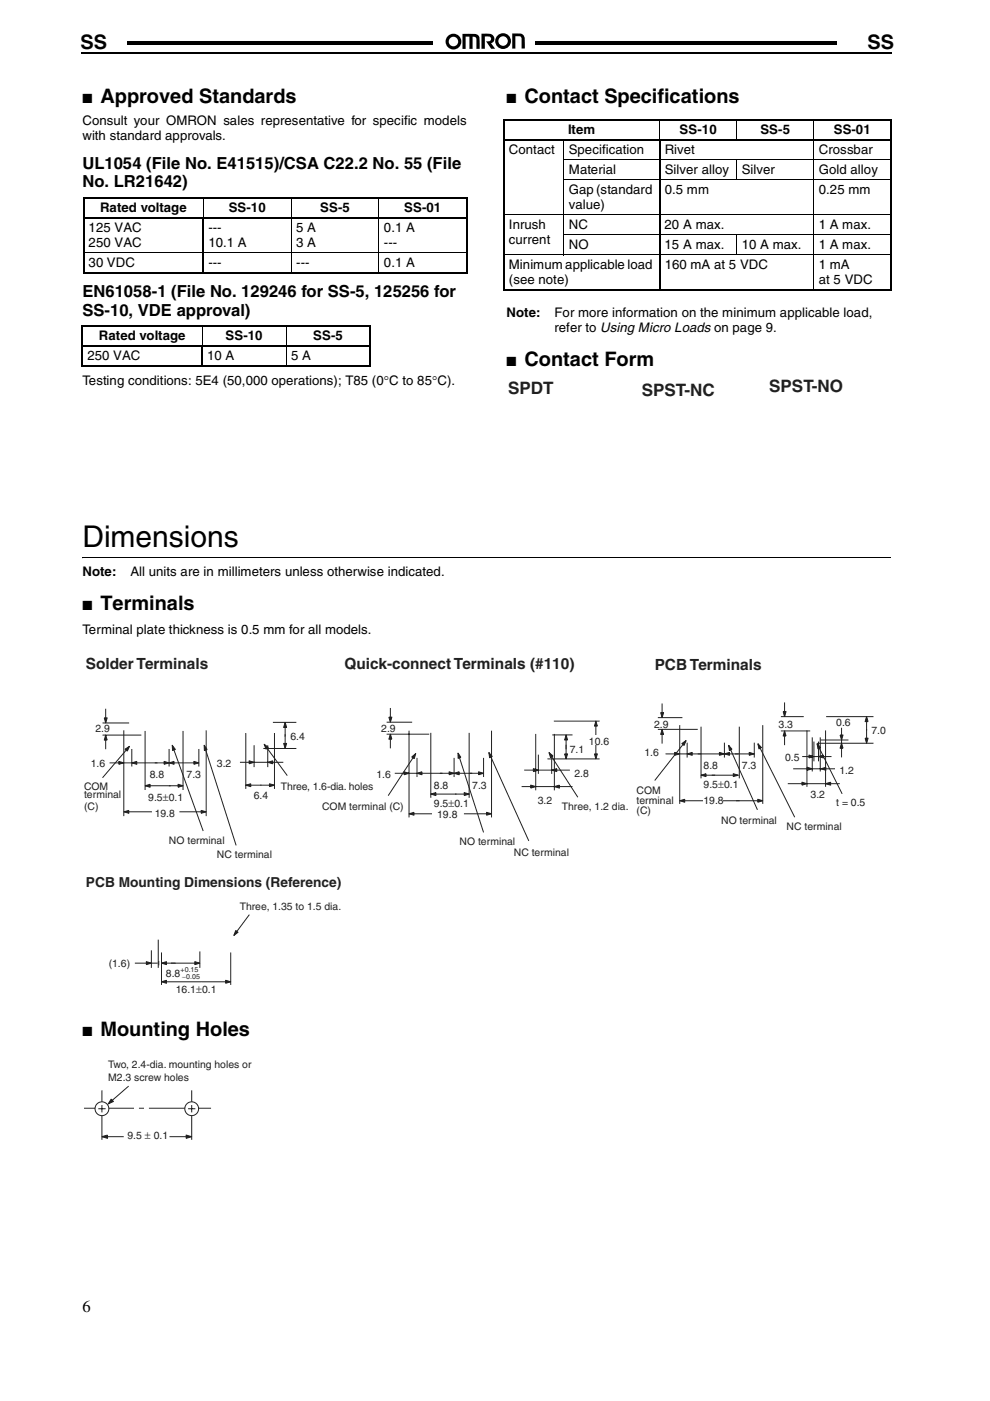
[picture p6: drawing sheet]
<svg xmlns="http://www.w3.org/2000/svg" width="210mm" height="297mm" viewBox="0 0 210 297" stroke-linecap="round" stroke-linejoin="round" font-family="sans-serif">
<path d="M21 8.8h.4v.7h-.4zM21.4 8.8h156.1v.7h-156.1z" fill="#000"/>
<g fill="#fff">
<path d="M92.1 7.9h21.2v3.7h-21.2z"/>
<path d="M92.1 7.7h21.4v.4h-21.4z"/>
<path d="M113.1 7.9h.4v3.9h-.4z"/>
<path d="M91.9 11.5h21.4v.3h-21.4z"/>
<path d="M91.9 7.7h.4v3.9h-.4z"/>
<path d="M183.5 7.6h6.1v4h-6.1z"/>
<path d="M94.4 7h17v3.6h-17z"/>
</g>
<path d="M95 7.6l.7-.4 .4-.1v.7a1.01 1.01 0 0 0-.9 1.4 1.01 1.01 0 0 0 1.6 .3 1.01 1.01 0 0 0-.3-1.6l-.4-.1v-.7a1.67 1.67 0 0 1 1.7 2.2 1.67 1.67 0 0 1-2.5 1 1.67 1.67 0 0 1-.3-2.7zM98.1 7.2h2.1a1.18 1.18 0 0 1 1.5 1.3v1.9h-.7v-.9a1.95 1.95 0 0 0-.2-1.6l-.6-.1v2.6h-.7v-2.6h-.8v2.6h-.6zM102.1 7.1h1a1.24 1.24 0 0 1 1.3 .3 1.24 1.24 0 0 1 .3 1.3l-.6 .5 .9 1.1h-.9l-1-1.5a.65 .65 0 0 0 .8-.1 .65 .65 0 0 0 .1-.8l-1.2-.2v2.6h-.7zM105.5 7.5l.7-.4 .5-.1v.7a1.01 1.01 0 0 0-1 1.4 1.01 1.01 0 0 0 1.7 .3 1.01 1.01 0 0 0-.3-1.6l-.4-.1v-.7a1.67 1.67 0 0 1 1.6 2.1 1.67 1.67 0 0 1-2.5 1.1 1.67 1.67 0 0 1-.3-2.7zM108.6 7.1h1a1.3 1.3 0 0 1 1.7 1.6v1.6h-.7v-2.1a.91 .91 0 0 0-1.3-.5v2.6h-.7z" fill="#000"/>
<path d="M17.1 7.6h9.7v4h-9.7z" fill="#fff"/>
<path d="M17.1 11.1h.2v.4h-.2z" fill="#000"/>
<path d="M17.3 11.3h171.9" fill="none" stroke="#000" stroke-width=".34"/>
<path d="M17.5 118.2h171.3v.5h-171.3z" fill="#fff"/>
<path d="M17.5 118.2v.2z" fill="#000"/>
<g fill="none" stroke="#000" stroke-width=".21">
<path d="M119.5 33.9h69.6M119.5 38.1h69.6M119.5 29.5v24.6M139.9 25.2v4.6M156.2 25.2v4.6M156.2 33.8v4.4M172.6 25.2v36.4M17.5 53.6h81.6M43.1 41.8v4.6M61.7 41.8v16.2M80.3 41.8v16.2M106.7 45.6h82.4"/>
<path d="M106.7 54h82.4M119.5 49.8h69.6M156.2 49.7v4.4M42.9 69v4.6M60.7 69v8.8M17.5 118.3h171.3"/>
</g>
<g fill="none" stroke="#000" stroke-width=".34">
<path d="M106.7 25.4h82.4M106.7 29.7h82.4M106.8 25.6v35.6M139.9 29.5v32.1M188.8 25.6v35.6M17.5 42h81.6M17.5 46.2h81.6M17.5 57.9h81.6M17.7 42.2v15.5M43.1 46.1v11.9M98.9 42.2v15.5M17.3 69.2h61.3"/>
<path d="M17.3 73.4h61.3M17.3 77.6h61.3M17.5 69.3v8.2M42.9 73.2v4.6M78.4 69.3v8.2M106.7 61.4h82.4"/>
</g>
<g fill="#fff">
<path d="M107.4 79h81.8v26.5h-81.8z"/>
<path d="M107.7 79.4h81.2v25.8h-81.2z"/>
<path d="M17.5 138.1h170.7v73.4h-170.7z"/>
<path d="M17.8 138.5h170.1v72.7h-170.1z"/>
</g>
<path d="M22.4 150.3v3" fill="none" stroke="#231f20" stroke-width=".21"/>
<path d="M22.1 152.2h.6l-.3 1.1z" fill="#231f20"/>
<path d="M22.1 152.2h.6l-.3 1.1zM22.4 155.9v3" fill="none" stroke="#231f20" stroke-width=".21"/>
<path d="M22.4 155.9l.3 1h-.6z" fill="#231f20"/>
<path d="M21.7 153.3h5.7M21.7 155.9h8.3M22.4 155.9l.3 1h-.6zM27.9 158.8v3.7M35.8 158.8v3.7M42.2 158.8v3.7M27.9 161.7h5.5" fill="none" stroke="#231f20" stroke-width=".21"/>
<path d="M27.9 161.7l1.1-.3v.6z" fill="#231f20"/>
<path d="M23.2 161.7h4.7M27.9 161.7l1.1-.3v.6z" fill="none" stroke="#231f20" stroke-width=".21"/>
<path d="M25.2 161.4l1.1 .3-1.1 .3z" fill="#231f20"/>
<path d="M26.3 154.8v18.2M25.2 161.4l1.1 .3-1.1 .3zM32.8 161.7h3" fill="none" stroke="#231f20" stroke-width=".21"/>
<path d="M34.8 161.4l1 .3-1 .3z" fill="#231f20"/>
<path d="M34.8 161.4l1 .3-1 .3zM35.8 161.7h3.4" fill="none" stroke="#231f20" stroke-width=".21"/>
<path d="M35.8 161.7l1.1-.3v.6z" fill="#231f20"/>
<path d="M35.8 161.7l1.1-.3v.6zM39.2 161.7h3" fill="none" stroke="#231f20" stroke-width=".21"/>
<path d="M41.1 161.4l1.1 .3-1.1 .3z" fill="#231f20"/>
<path d="M30.8 155v12.5M38.8 155v12.5M30.8 166.6h5.4M41.1 161.4l1.1 .3-1.1 .3z" fill="none" stroke="#231f20" stroke-width=".21"/>
<path d="M30.8 166.6l1-.3v.6z" fill="#231f20"/>
<path d="M30.8 166.6l1-.3v.6zM35.8 166.6h3" fill="none" stroke="#231f20" stroke-width=".21"/>
<path d="M37.8 166.3l1 .3-1 .3z" fill="#231f20"/>
<path d="M43.7 154.8v18.2M26.3 172.1h5.9M37.8 166.3l1 .3-1 .3z" fill="none" stroke="#231f20" stroke-width=".21"/>
<path d="M26.3 172.1l1-.3v.6z" fill="#231f20"/>
<path d="M26.3 172.1l1-.3v.6zM38 172.1h5.7" fill="none" stroke="#231f20" stroke-width=".21"/>
<path d="M42.7 171.8l1 .3-1 .3z" fill="#231f20"/>
<path d="M27.5 158.2l-5.8 6.7M42.7 171.8l1 .3-1 .3z" fill="none" stroke="#231f20" stroke-width=".21"/>
<path d="M26.5 158.8l1-.6-.5 1.1z" fill="#231f20"/>
<path d="M26.5 158.8l1-.6-.5 1.1zM36.5 158l6.6 18.2" fill="none" stroke="#231f20" stroke-width=".21"/>
<path d="M36.5 158l.7 .9-.6 .2z" fill="#231f20"/>
<path d="M36.5 158l.7 .9-.6 .2zM43.3 158l6.8 21.2" fill="none" stroke="#231f20" stroke-width=".21"/>
<path d="M43.3 158l.6 .9-.6 .2z" fill="#231f20"/>
<path d="M43.3 158l.6 .9-.6 .2zM55.8 158.7h7M57.9 153.2h4.9M60.5 155.7v3" fill="none" stroke="#231f20" stroke-width=".21"/>
<path d="M60.1 157.6h.7l-.3 1.1z" fill="#231f20"/>
<path d="M60.1 157.6h.7l-.3 1.1zM60.5 153.2v3" fill="none" stroke="#231f20" stroke-width=".21"/>
<path d="M60.5 153.2l.3 1h-.7z" fill="#231f20"/>
<path d="M53.9 158v4.6M56.8 158v4.6M60.5 153.2l.3 1h-.7zM53.8 161.6h6.3" fill="none" stroke="#231f20" stroke-width=".21"/>
<path d="M56.8 161.6l1-.3v.6z" fill="#231f20"/>
<path d="M50.9 161.6h3M56.8 161.6l1-.3v.6z" fill="none" stroke="#231f20" stroke-width=".21"/>
<path d="M52.8 161.3l1.1 .3-1.1 .3z" fill="#231f20"/>
<path d="M52.1 155.4v11.9M58.2 155.4v11.9M52.1 166.5h3.3M52.8 161.3l1.1 .3-1.1 .3z" fill="none" stroke="#231f20" stroke-width=".21"/>
<path d="M52.1 166.5l1.1-.3v.6z" fill="#231f20"/>
<path d="M52.1 166.5l1.1-.3v.6zM55.2 166.5h3" fill="none" stroke="#231f20" stroke-width=".21"/>
<path d="M57.1 166.2l1.1 .3-1.1 .3z" fill="#231f20"/>
<path d="M56 157.8l4.9 6.6M57.1 166.2l1.1 .3-1.1 .3z" fill="none" stroke="#231f20" stroke-width=".21"/>
<path d="M56 157.8l.9 .7-.5 .3z" fill="#231f20"/>
<path d="M56 157.8l.9 .7-.5 .3zM82.8 150.1v3" fill="none" stroke="#231f20" stroke-width=".21"/>
<path d="M82.5 152h.6l-.3 1.1z" fill="#231f20"/>
<path d="M82.5 152h.6l-.3 1.1zM82.8 155.7v3" fill="none" stroke="#231f20" stroke-width=".21"/>
<path d="M82.8 155.7l.3 1h-.6z" fill="#231f20"/>
<path d="M82.8 155.7l.3 1h-.6zM88.4 164h5.4" fill="none" stroke="#231f20" stroke-width=".21"/>
<path d="M88.4 164l1.1-.4v.7z" fill="#231f20"/>
<path d="M83.7 164h4.7M88.4 164l1.1-.4v.7z" fill="none" stroke="#231f20" stroke-width=".21"/>
<path d="M85.7 163.6l1 .4-1 .3z" fill="#231f20"/>
<path d="M82 153.1h5.4M82 155.7h9M86.7 154.9v18.4M85.7 163.6l1 .4-1 .3zM88.4 160.7v4M93.3 164h3M96.3 160.7v4M102.5 160.7v4" fill="none" stroke="#231f20" stroke-width=".21"/>
<path d="M95.2 163.6l1.1 .4-1.1 .3z" fill="#231f20"/>
<path d="M95.2 163.6l1.1 .4-1.1 .3zM96.3 164h3.8" fill="none" stroke="#231f20" stroke-width=".21"/>
<path d="M96.3 164l1.1-.4v.7z" fill="#231f20"/>
<path d="M96.3 164l1.1-.4v.7zM99.5 164h3" fill="none" stroke="#231f20" stroke-width=".21"/>
<path d="M101.5 163.6l1 .4-1 .3z" fill="#231f20"/>
<path d="M91.3 155.4v13.8M99.5 155.4v13.8M91.3 168.4h5.5M101.5 163.6l1 .4-1 .3z" fill="none" stroke="#231f20" stroke-width=".21"/>
<path d="M91.3 168.4l1.1-.4v.7z" fill="#231f20"/>
<path d="M91.3 168.4l1.1-.4v.7zM96.5 168.4h3" fill="none" stroke="#231f20" stroke-width=".21"/>
<path d="M98.4 168l1.1 .4-1.1 .3z" fill="#231f20"/>
<path d="M104.2 154.9v18.4M86.7 172.5h5.7M98.4 168l1.1 .4-1.1 .3z" fill="none" stroke="#231f20" stroke-width=".21"/>
<path d="M86.7 172.5l1.1-.3v.6z" fill="#231f20"/>
<path d="M86.7 172.5l1.1-.3v.6zM98.4 172.5h5.8" fill="none" stroke="#231f20" stroke-width=".21"/>
<path d="M103.2 172.2l1 .3-1 .3z" fill="#231f20"/>
<path d="M88.1 159.8l-5.8 8.9M103.2 172.2l1 .3-1 .3z" fill="none" stroke="#231f20" stroke-width=".21"/>
<path d="M87.3 160.5l.8-.7-.3 1z" fill="#231f20"/>
<path d="M97.1 159.7l5.4 16.8M87.3 160.5l.8-.7-.3 1z" fill="none" stroke="#231f20" stroke-width=".21"/>
<path d="M97.1 159.7l.6 .9-.6 .2z" fill="#231f20"/>
<path d="M97.1 159.7l.6 .9-.6 .2zM103.7 159.6l8.4 18.7" fill="none" stroke="#231f20" stroke-width=".21"/>
<path d="M103.7 159.6l.7 .8-.6 .3z" fill="#231f20"/>
<path d="M103.7 159.6l.7 .8-.6 .3zM117.1 155.8h4.3M120 157.9v3M116.1 160.9h11" fill="none" stroke="#231f20" stroke-width=".21"/>
<path d="M119.7 159.8h.6l-.3 1.1z" fill="#231f20"/>
<path d="M119.7 159.8h.6l-.3 1.1zM120 155.8v3" fill="none" stroke="#231f20" stroke-width=".21"/>
<path d="M120 155.8l.3 1.1h-.6z" fill="#231f20"/>
<path d="M117.4 152.9h9.7M120 155.8l.3 1.1h-.6zM126.3 157.9v3" fill="none" stroke="#231f20" stroke-width=".21"/>
<path d="M126 159.8h.7l-.4 1.1z" fill="#231f20"/>
<path d="M126 159.8h.7l-.4 1.1zM126.3 152.9v5" fill="none" stroke="#231f20" stroke-width=".21"/>
<path d="M126.3 152.9l.4 1h-.7z" fill="#231f20"/>
<path d="M114.1 160v4.1M117 160v4.1M126.3 152.9l.4 1h-.7zM114.1 163.3h6.7" fill="none" stroke="#231f20" stroke-width=".21"/>
<path d="M117 163.3l1-.3v.6z" fill="#231f20"/>
<path d="M111.2 163.3h2.9M117 163.3l1-.3v.6z" fill="none" stroke="#231f20" stroke-width=".21"/>
<path d="M113.1 163l1 .3-1 .3z" fill="#231f20"/>
<path d="M113.6 155.6v12M117.5 155.6v12M113.1 163l1 .3-1 .3zM113.6 166.8h7.8" fill="none" stroke="#231f20" stroke-width=".21"/>
<path d="M117.5 166.8l1.1-.3v.6z" fill="#231f20"/>
<path d="M110.6 166.8h3M117.5 166.8l1.1-.3v.6z" fill="none" stroke="#231f20" stroke-width=".21"/>
<path d="M112.5 166.5l1.1 .3-1.1 .3z" fill="#231f20"/>
<path d="M116.4 159.6l6.1 9.4M112.5 166.5l1.1 .3-1.1 .3z" fill="none" stroke="#231f20" stroke-width=".21"/>
<path d="M116.4 159.6l.9 .7-.6 .3z" fill="#231f20"/>
<path d="M116.4 159.6l.9 .7-.6 .3z" fill="none" stroke="#231f20" stroke-width=".21"/>
<g fill="#fff">
<path d="M91.7 171.9h4.1v2.1h-4.1z"/>
<path d="M123.9 155.9h4.1v2.1h-4.1z"/>
</g>
<path d="M140.4 149.2v3" fill="none" stroke="#231f20" stroke-width=".21"/>
<path d="M140.1 151.1h.6l-.3 1.1z" fill="#231f20"/>
<path d="M140.1 151.1h.6l-.3 1.1zM140.4 154.6v3.1" fill="none" stroke="#231f20" stroke-width=".21"/>
<path d="M140.4 154.6l.3 1.1h-.6z" fill="#231f20"/>
<path d="M140.4 154.6l.3 1.1h-.6zM145.7 159.8h3" fill="none" stroke="#231f20" stroke-width=".21"/>
<path d="M145.7 159.8l1.1-.3v.6z" fill="#231f20"/>
<path d="M141.1 159.8h4.6M145.7 159.8l1.1-.3v.6z" fill="none" stroke="#231f20" stroke-width=".21"/>
<path d="M143 159.5l1.1 .3-1.1 .3z" fill="#231f20"/>
<path d="M139.5 152.2h5.2M139.5 154.6h8.4M143 159.5l1.1 .3-1.1 .3zM144.1 153.7v16.7M145.7 157.5v3.1M147.9 159.8h5.7M153.6 157.5v3.1M159.9 157.5v3.1" fill="none" stroke="#231f20" stroke-width=".21"/>
<path d="M152.5 159.5l1.1 .3-1.1 .3z" fill="#231f20"/>
<path d="M152.5 159.5l1.1 .3-1.1 .3zM153.6 159.8h3" fill="none" stroke="#231f20" stroke-width=".21"/>
<path d="M153.6 159.8l1.1-.3v.6z" fill="#231f20"/>
<path d="M153.6 159.8l1.1-.3v.6zM155.8 159.8h4.1" fill="none" stroke="#231f20" stroke-width=".21"/>
<path d="M158.8 159.5l1.1 .3-1.1 .3z" fill="#231f20"/>
<path d="M148.6 154.1v10.9M156.7 154.1v10.9M158.8 159.5l1.1 .3-1.1 .3zM148.6 164.4h3" fill="none" stroke="#231f20" stroke-width=".21"/>
<path d="M148.6 164.4l1.1-.4v.7z" fill="#231f20"/>
<path d="M148.6 164.4l1.1-.4v.7zM150.9 164.4h5.6" fill="none" stroke="#231f20" stroke-width=".21"/>
<path d="M155.5 164l1 .4-1 .3z" fill="#231f20"/>
<path d="M161.7 153.7v16.7M144.1 169.8h12.7M155.5 164l1 .4-1 .3z" fill="none" stroke="#231f20" stroke-width=".21"/>
<path d="M144.1 169.8l1.1-.3v.6z" fill="#231f20"/>
<path d="M144.1 169.8l1.1-.3v.6zM156.1 169.8h5.6" fill="none" stroke="#231f20" stroke-width=".21"/>
<path d="M160.7 169.5l1 .3-1 .3z" fill="#231f20"/>
<path d="M145.5 157l-6.7 8.5M160.7 169.5l1 .3-1 .3z" fill="none" stroke="#231f20" stroke-width=".21"/>
<path d="M144.6 157.7l.9-.7-.4 1z" fill="#231f20"/>
<path d="M144.6 157.7l.9-.7-.4 1zM154.5 158l6.1 13.7" fill="none" stroke="#231f20" stroke-width=".21"/>
<path d="M154.5 158l.7 .9-.5 .2z" fill="#231f20"/>
<path d="M154.5 158l.7 .9-.5 .2zM160.7 157.7l7.8 15.6" fill="none" stroke="#231f20" stroke-width=".21"/>
<path d="M160.7 157.7l.8 .8-.6 .3z" fill="#231f20"/>
<path d="M160.7 157.7l.8 .8-.6 .3zM165.6 151.9h4.8M165.6 155h6.2M166.3 148.9v3" fill="none" stroke="#231f20" stroke-width=".21"/>
<path d="M166 150.9h.7l-.4 1z" fill="#231f20"/>
<path d="M166 150.9h.7l-.4 1zM166.3 155v3" fill="none" stroke="#231f20" stroke-width=".21"/>
<path d="M166.3 155l.4 1h-.7z" fill="#231f20"/>
<path d="M166.3 155l.4 1h-.7zM172.6 157.2v4.2M173.5 157.2v4.2M172.6 160.4h3.7" fill="none" stroke="#231f20" stroke-width=".21"/>
<path d="M173.5 160.4l1.1-.3v.6z" fill="#231f20"/>
<path d="M170.1 160.4h2.5M173.5 160.4l1.1-.3v.6z" fill="none" stroke="#231f20" stroke-width=".21"/>
<path d="M171.5 160.1l1.1 .3-1.1 .3z" fill="#231f20"/>
<path d="M172.2 156.3v7.3M173.9 156.3v7.3M171.5 160.1l1.1 .3-1.1 .3zM172.2 163h4.8" fill="none" stroke="#231f20" stroke-width=".21"/>
<path d="M174 163l1.1-.3v.6z" fill="#231f20"/>
<path d="M168.2 163h4M174 163l1.1-.3v.6z" fill="none" stroke="#231f20" stroke-width=".21"/>
<path d="M171.2 162.7l1 .3-1 .3z" fill="#231f20"/>
<path d="M171.1 154.9v11.9M175 154.9v11.9M171.1 166.2h7M171.2 162.7l1 .3-1 .3z" fill="none" stroke="#231f20" stroke-width=".21"/>
<path d="M175 166.2l1.1-.4v.7z" fill="#231f20"/>
<path d="M167 166.2h4.1M175 166.2l1.1-.4v.7z" fill="none" stroke="#231f20" stroke-width=".21"/>
<path d="M170 165.8l1.1 .4-1.1 .3z" fill="#231f20"/>
<path d="M173.2 157.7l5.4 10.6M170 165.8l1.1 .4-1.1 .3z" fill="none" stroke="#231f20" stroke-width=".21"/>
<path d="M173.2 157.7l.8 .8-.6 .3z" fill="#231f20"/>
<path d="M173.2 157.7l.8 .8-.6 .3zM173.3 157.6h11.9M173.9 156.9h6M178.4 154.3v3.3" fill="none" stroke="#231f20" stroke-width=".21"/>
<path d="M178.1 155.8h.6l-.3 1.1z" fill="#231f20"/>
<path d="M178.1 155.8h.6l-.3 1.1zM178.4 157.6v3" fill="none" stroke="#231f20" stroke-width=".21"/>
<path d="M178.4 157.6l.3 1h-.6z" fill="#231f20"/>
<path d="M175.2 151.9h10M178.4 157.6l.3 1h-.6zM183.7 154.6v3" fill="none" stroke="#231f20" stroke-width=".21"/>
<path d="M183.4 156.5h.7l-.4 1.1z" fill="#231f20"/>
<path d="M183.4 156.5h.7l-.4 1.1zM183.7 151.9v3" fill="none" stroke="#231f20" stroke-width=".21"/>
<path d="M183.7 151.9l.4 1.1h-.7z" fill="#231f20"/>
<path d="M183.7 151.9l.4 1.1h-.7z" fill="none" stroke="#231f20" stroke-width=".21"/>
<g fill="#fff">
<path d="M149.2 169.3h4.1v2.1h-4.1z"/>
<path d="M34.8 204.6h7.4v3.2h-7.4z"/>
</g>
<path d="M34.8 204.6h7.4v3.2h-7.4z" fill="none" stroke="#fff" stroke-width=".21"/>
<path d="M32.1 201.5v3.7M34.2 201.9v6.9M34.2 204.2h3M42.4 201.7v3.5" fill="none" stroke="#231f20" stroke-width=".21"/>
<path d="M34.2 204.2l1.1-.3v.6z" fill="#231f20"/>
<path d="M28.6 204.2h4.8M34.2 204.2l1.1-.3v.6z" fill="none" stroke="#231f20" stroke-width=".21"/>
<path d="M31 203.9l1.1 .3-1.1 .3z" fill="#231f20"/>
<path d="M31 203.9l1.1 .3-1.1 .3zM36.3 204.2h6.1" fill="none" stroke="#231f20" stroke-width=".21"/>
<path d="M41.3 203.9l1.1 .3-1.1 .3z" fill="#231f20"/>
<path d="M33.6 199.2v6M34.2 208.2h8.6M41.3 203.9l1.1 .3-1.1 .3zM48.9 201.9v6.9" fill="none" stroke="#231f20" stroke-width=".21"/>
<path d="M34.2 208.2l1.1-.4v.7z" fill="#231f20"/>
<path d="M34.2 208.2l1.1-.4v.7zM42.8 208.2h6.1" fill="none" stroke="#231f20" stroke-width=".21"/>
<path d="M47.8 207.8l1.1 .4-1.1 .3z" fill="#231f20"/>
<path d="M52.9 193.9l-3.3 4.4M47.8 207.8l1.1 .4-1.1 .3z" fill="none" stroke="#231f20" stroke-width=".21"/>
<path d="M50 197.3l.5 .4-.9 .6z" fill="#231f20"/>
<path d="M50 197.3l.5 .4-.9 .6z" fill="none" stroke="#231f20" stroke-width=".21"/>
<g fill="#fff">
<path d="M17.5 223.9h37v18.7h-37z"/>
<path d="M17.8 224.2h36.3v18h-36.3z"/>
</g>
<path d="M17.8 235h22.8" fill="none" stroke="#231f20" stroke-width=".21" stroke-dasharray="10.6 1.1 1.1 1.1" stroke-linecap="butt"/>
<path d="M21.6 231.2v10.5M40.6 231.2v10.5" fill="none" stroke="#231f20" stroke-width=".21"/>
<circle cx="21.6" cy="235.1" r="1.46" fill="#fff"/>
<g fill="none" stroke="#231f20" stroke-width=".21">
<path d="M20.8 235.1h1.6M21.6 234.3v1.5"/>
<circle cx="21.6" cy="235.1" r="1.46"/>
</g>
<circle cx="40.6" cy="235.1" r="1.46" fill="#fff"/>
<g fill="none" stroke="#231f20" stroke-width=".21">
<path d="M39.9 235.1h1.5M40.6 234.3v1.5M21.6 241h4.6"/>
<circle cx="40.6" cy="235.1" r="1.46"/>
</g>
<path d="M21.6 241l1.2-.4v.8z" fill="#231f20"/>
<path d="M21.6 241l1.2-.4v.8zM35.9 241h4.7" fill="none" stroke="#231f20" stroke-width=".21"/>
<path d="M39.5 240.6l1.1 .4-1.1 .4z" fill="#231f20"/>
<path d="M27.3 230.3l-4.4 3.8M39.5 240.6l1.1 .4-1.1 .4z" fill="none" stroke="#231f20" stroke-width=".21"/>
<path d="M23.6 233l.4 .5-1.1 .6z" fill="#231f20"/>
<path d="M23.6 233l.4 .5-1.1 .6z" fill="none" stroke="#231f20" stroke-width=".21"/>
<path d="M26.4 240h8.2v2.1h-8.2z" fill="#fff"/>
<path d="M42 235h2.7" fill="none" stroke="#231f20" stroke-width=".21"/>
<text font-size="6.3" x="17.5" y="116.1">Dimensions</text>
<g font-size="4.2">
<text x="17.1" y="10.4">SS</text>
<text x="183.9" y="10.4">SS</text>
<text x="21.3" y="21.9">Approved Standards</text>
<text x="111.2" y="21.9">Contact Specifications</text>
<text x="111.2" y="77.6">Contact Form</text>
<text x="21.3" y="129.3">Terminals</text>
<text x="21.3" y="219.6">Mounting Holes</text>
</g>
<g font-size="3.6" fill="#231f20">
<text x="107.7" y="83.4">SPDT</text>
<text x="136.1" y="83.9">SPST-NC</text>
<text x="163.1" y="83.1">SPST-NO</text>
</g>
<g font-size="3.5">
<text x="17.5" y="35.9">UL1054 (File No. E41515)/CSA C22.2 No. 55 (File</text>
<text x="17.5" y="39.7">No. LR21642)</text>
<text x="17.5" y="63">EN61058-1 (File No. 129246 for SS-5, 125256 for</text>
<text x="17.5" y="66.9">SS-10, VDE approval)</text>
<text x="17.5" y="278.3">6</text>
</g>
<g font-size="3.3" fill="#231f20">
<text x="18.2" y="141.9">Solder Terminals</text>
<text x="73.1" y="141.8">Quick-connect Terminals (#110)</text>
<text x="138.8" y="142.1">PCB Terminals</text>
</g>
<text font-size="2.9" fill="#231f20" x="18.2" y="188">PCB Mounting Dimensions (Reference)</text>
<g font-size="2.8">
<text x="17.5" y="21.9">■</text>
<text x="107.4" y="21.9">■</text>
<text x="17.5" y="26.6">Consult your OMRON sales representative for specific models</text>
<text x="17.5" y="29.8">with standard approvals.</text>
<text x="120.4" y="28.4">Item</text>
<text x="144.1" y="28.4">SS-10</text>
<text x="161.2" y="28.4">SS-5</text>
<text x="176.8" y="28.4">SS-01</text>
<text x="107.9" y="32.6">Contact</text>
<text x="120.6" y="32.6">Specification</text>
<text x="140.9" y="32.6">Rivet</text>
<text x="173.6" y="32.6">Crossbar</text>
<text x="120.6" y="36.8">Material</text>
<text x="120.6" y="41.1">Gap (standard</text>
<text x="140.9" y="41.1">0.5 mm</text>
<text x="140.9" y="36.8">Silver alloy</text>
<text x="157.3" y="36.8">Silver</text>
<text x="173.6" y="41.1">0.25 mm</text>
<text x="173.6" y="36.8">Gold alloy</text>
<text x="21.2" y="45">Rated voltage</text>
<text x="48.5" y="45">SS-10</text>
<text x="67.9" y="45">SS-5</text>
<text x="85.7" y="45">SS-01</text>
<text x="120.6" y="44.2">value)</text>
<text x="18.8" y="49.2">125 VAC</text>
<text x="18.8" y="52.4">250 VAC</text>
<text x="44.2" y="49.2">---</text>
<text x="44.2" y="52.4">10.1 A</text>
<text x="62.8" y="49.2">5 A</text>
<text x="62.8" y="52.4">3 A</text>
<text x="81.4" y="49.2">0.1 A</text>
<text x="81.4" y="52.4">---</text>
<text x="107.9" y="48.5">Inrush</text>
<text x="107.9" y="51.6">current</text>
<text x="120.6" y="48.5">NC</text>
<text x="120.6" y="52.7">NO</text>
<text x="140.9" y="48.5">20 A max.</text>
<text x="140.9" y="52.7">15 A max.</text>
<text x="157.3" y="52.7">10 A max.</text>
<text x="173.6" y="52.7">1 A max.</text>
<text x="173.6" y="48.5">1 A max.</text>
<text x="18.8" y="56.6">30 VDC</text>
<text x="44.2" y="56.6">---</text>
<text x="62.8" y="56.6">---</text>
<text x="81.4" y="56.6">0.1 A</text>
<text x="107.9" y="56.9">Minimum applicable load</text>
<text x="140.9" y="56.9">160 mA at 5 VDC</text>
<text x="173.6" y="56.9">1 mA</text>
<text x="107.9" y="60.1">(see note)</text>
<text x="173.6" y="60.1">at 5 VDC</text>
<text x="107.4" y="67.2">Note:</text>
<text x="117.6" y="67.2">For more information on the minimum applicable load,</text>
<text x="117.6" y="70.4">refer to Using Micro Loads on page 9.</text>
<text x="18.5" y="76.3">250 VAC</text>
<text x="21" y="72.1">Rated voltage</text>
<text x="43.9" y="76.3">10 A</text>
<text x="47.8" y="72.1">SS-10</text>
<text x="61.7" y="76.3">5 A</text>
<text x="66.4" y="72.1">SS-5</text>
<text x="107.4" y="77.6">■</text>
<text x="17.5" y="81.6">Testing conditions: 5E4 (50,000 operations); T85 (0°C to 85°C).</text>
<text x="17.5" y="122">Note:</text>
<text x="27.6" y="122">All units are in millimeters unless otherwise indicated.</text>
<text x="17.5" y="129.3">■</text>
<text x="17.5" y="134.4">Terminal plate thickness is 0.5 mm for all models.</text>
<text x="17.5" y="219.6">■</text>
</g>
<g font-size="2.2" fill="#231f20">
<text x="20.3" y="155.2">2.9</text>
<text x="80.8" y="155.1">2.9</text>
<text x="138.7" y="154.3">2.9</text>
<text x="165.1" y="154.3">3.3</text>
<text x="177.3" y="154">0.6</text>
<text x="184.7" y="155.7">7.0</text>
<text x="61.6" y="156.9">6.4</text>
<text x="120.8" y="159.6">7.1</text>
<text x="124.9" y="157.9">10.6</text>
<text x="136.7" y="160.4">1.6</text>
<text x="166.5" y="161.4">0.5</text>
<text x="17.8" y="167.4">COM</text>
<text x="19.2" y="162.6">1.6</text>
<text x="31.8" y="165">8.8</text>
<text x="39.6" y="165">7.3</text>
<text x="46" y="162.6">3.2</text>
<text x="59.5" y="167.4">Three, 1.6-dia. holes</text>
<text x="79.8" y="165">1.6</text>
<text x="92" y="167.4">8.8</text>
<text x="100.1" y="167.4">7.3</text>
<text x="121.8" y="164.6">2.8</text>
<text x="149.2" y="163.1">8.8</text>
<text x="149.2" y="167.2">9.5±0.1</text>
<text x="157.3" y="163.1">7.3</text>
<text x="178" y="164.1">1.2</text>
<text x="17.8" y="169.2">terminal</text>
<text x="17.8" y="171.6">(C)</text>
<text x="31.4" y="169.8">9.5±0.1</text>
<text x="32.8" y="173.1">19.8</text>
<text x="53.8" y="169.4">6.4</text>
<text x="68.3" y="171.7">COM terminal (C)</text>
<text x="92" y="171.1">9.5±0.1</text>
<text x="92.7" y="173.4">19.8</text>
<text x="114" y="170.4">3.2</text>
<text x="119.1" y="171.7">Three, 1.2 dia.</text>
<text x="135" y="168.4">COM</text>
<text x="135" y="170.5">terminal</text>
<text x="135" y="172.7">(C)</text>
<text x="149.1" y="170.5">19.8</text>
<text x="171.9" y="169.2">3.2</text>
<text x="177.3" y="170.9">t = 0.5</text>
<text x="35.8" y="178.9">NO terminal</text>
<text x="97.4" y="179.2">NO terminal</text>
<text x="152.9" y="174.6">NO terminal</text>
<text x="166.8" y="176">NC terminal</text>
<text x="46" y="182">NC terminal</text>
<text x="108.9" y="181.6">NC terminal</text>
<text x="50.8" y="192.9">Three, 1.35 to 1.5 dia.</text>
<text x="23.1" y="205.1">(1.6)</text>
<text x="35.2" y="207.1">8.8</text>
<text x="37.3" y="210.5">16.1±0.1</text>
<text x="23" y="226.4">Two, 2.4-dia. mounting holes or</text>
<text x="23" y="229.1">M2.3 screw holes</text>
<text x="27" y="241.6">9.5 ± 0.1</text>
</g>
<g font-size="1.5" fill="#231f20">
<text x="38.3" y="206.1">+0.15</text>
<text x="38.7" y="207.5">−0.05</text>
</g>
</svg>
